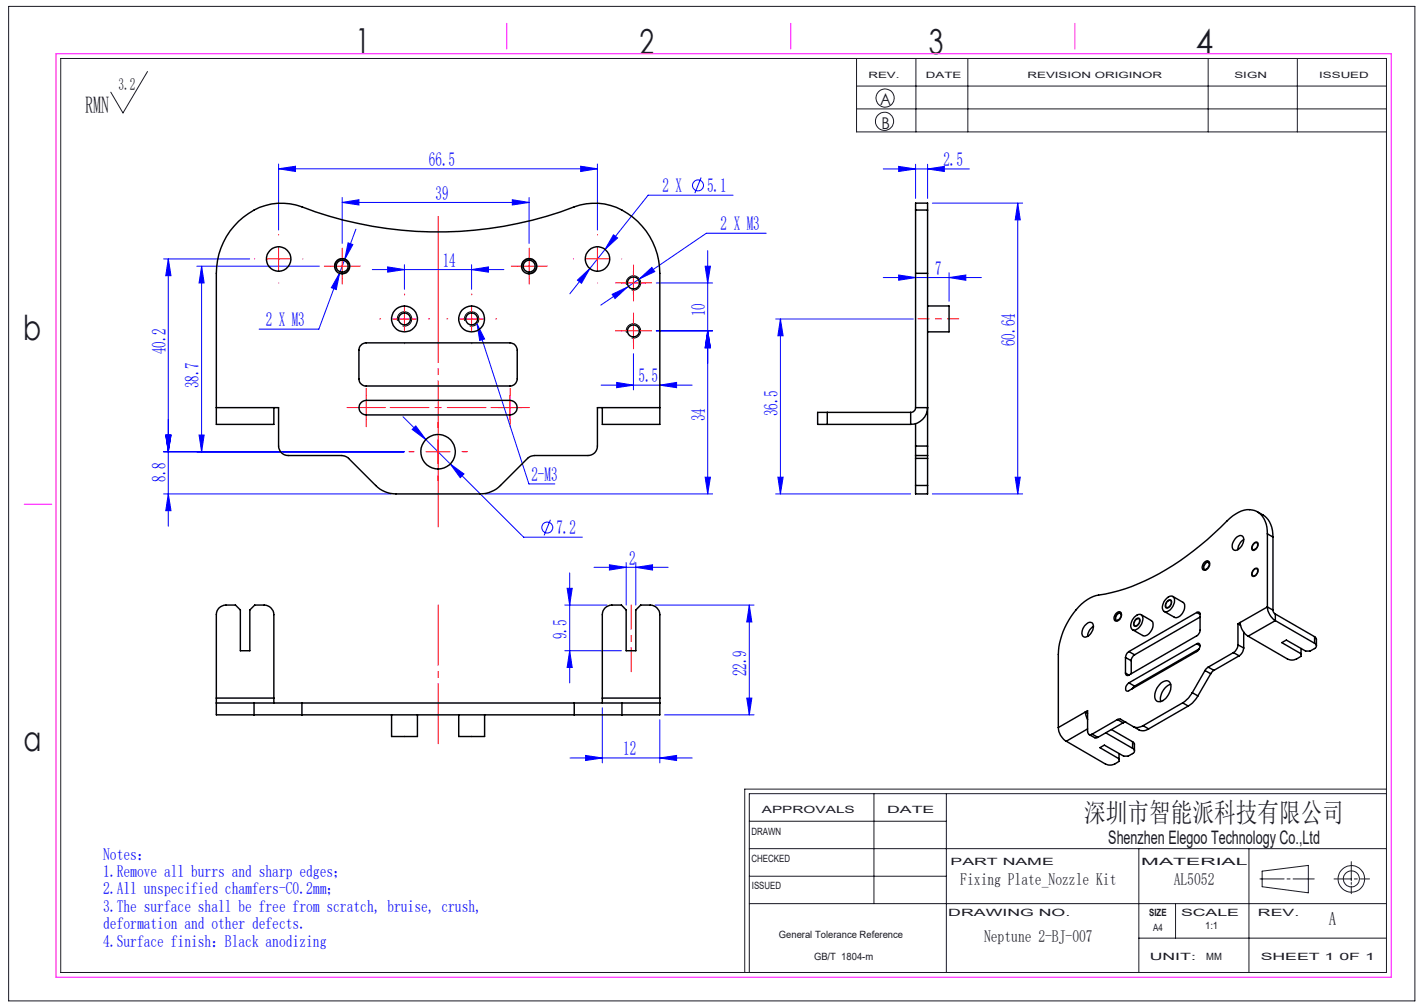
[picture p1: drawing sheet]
<svg xmlns="http://www.w3.org/2000/svg" width="297mm" height="210mm" viewBox="0 0 297 210" stroke-linecap="round" stroke-linejoin="round" font-family="sans-serif">
<g fill="none" stroke="#00f" stroke-width=".21">
<path d="M58.1 35.2l3.5-.5v1.1zM58.1 34.2v13.8M58.1 35.2h66.5M121.1 34.7l3.5 .5-3.5 .6zM124.6 34.2v13.8M146.2 37l-1.3 3.3M184.2 35.2h18M187.4 34.7l3.6 .5-3.6 .6zM191 34.2v7.2M193.5 35.2l3.5-.5v1.1zM193.5 34.2v7.2M34.1 54h18"/>
<path d="M35.1 54l.6 3.5h-1.1zM35.1 54v55.7M41.1 55.5h25.5M42.1 55.5l.5 3.5h-1.1zM42.1 55.5v38.7M70.8 56.9l-.7 3.5-1-.4zM70.8 56.9l-4.3 11.7h-12.5M71.4 42.2l3.5-.5v1zM71.4 41.2v9.6M71.4 42.2h38.9M71.9 54.1l-1.1 2.8M72.6 50.7l1 .3-1.7 3.1z"/>
<path d="M74.2 47.8l-2.3 6.3M77.6 56.2h27.5M80.9 55.7l3.4 .5-3.4 .6zM84.3 55.2v5.1M98.4 56.2l3.5-.5v1.1zM98.4 55.2v5.1M106.9 41.7l3.4 .5-3.4 .5zM110.3 41.2v9.6M120.4 58.4l2.6-2.4-1.7 3.1zM123 56l-4.1 5.3M128 49l.8 .6-2.6 2.4zM130.9 59.9l-5.6 3.7"/>
<path d="M133.3 58.2l2.7-2.4 .6 .8zM133.3 58.2l-2.4 1.7M136.9 59h11.7M147.1 55.5h1.1l-.6 3.5zM147.6 52.3v50.7M152.9 40.7h-17.7l-12.2 15.3M159.8 48.6h-12.5l-14 9.6M184.2 57.9h20.5M187.4 57.4l3.6 .5-3.6 .5zM194.5 42.4h18.8M197.9 56.9v5.9M197.9 57.9l3.5-.5v1z"/>
<path d="M212.3 42.4l.5 3.5h-1.1zM212.3 42.4v60.6M99.5 67.5l1.6 3.2-1.1 .3zM99.5 67.5l10.8 33.4h5.4M127.7 61.4l3.2-1.5-2.6 2.4zM128.6 79.8l3.5 .5-3.5 .5zM132.1 73.8v7.5M136.9 69h11.7M147.6 69l.6 3.5h-1.1zM161.8 66.5h28.7M162.8 66.5l.5 3.5h-1.1zM162.8 66.5v36.5"/>
<path d="M34.1 94.2h50.2M34.6 90.7h1.1l-.6 3.5zM41.5 90.7h1.1l-.5 3.5zM84.1 86.9l25.1 25.1h12.3M86 89.6l.7-.8 2.1 2.9zM93.9 96.8l2.9 2-.8 .8zM125.4 80.3h19M137.6 80.3l3.5-.5v1zM147.1 99.5h1.1l-.6 3.5zM162.2 99.5h1.1l-.5 3.5zM211.7 99.5h1.1l-.5 3.5zM34.1 103h47.5"/>
<path d="M35.1 103l.6 3.5h-1.1zM101.1 103h47.5M114.8 108.4l-1.3 3.2M118.8 119.5v22.9M123.9 118.3h15.4M127.1 117.8l3.5 .5-3.5 .6zM130.6 117.3v8.9M132.6 118.3l3.5-.5v1.1zM132.6 117.3v8.9M161.8 103h28.1M194.5 103h18.8M117.8 126.2h8.8"/>
<path d="M117.8 135.7h11.8M118.3 122.7h1l-.5 3.5zM118.8 135.7l.5 3.5h-1zM136.6 126.2h20.7M156.3 126.2l.5 3.5h-1zM156.3 126.2v22.9M118.9 158.1h25.5M122.1 157.5l3.5 .6-3.5 .5zM125.6 147.6v11.5M137.6 158.1l3.5-.6v1.1zM137.6 150.1v9M138.6 149.1h18.7"/>
<path d="M155.8 145.6h1l-.5 3.5z"/>
<circle cx="145.6" cy="38.7" r="1.15"/>
<circle cx="114.1" cy="110" r="1.15"/>
</g>
<g fill="none" stroke="#191924" stroke-width=".21">
<path d="M1.8 1.3h293.3v207.4h-293.3zM12.7 12.2h276.5v190.6h-276.5zM30.8 14.9l-5.2 8.7-2.5-4.4M178.6 12.2v15.3h110.6M178.6 17.9h110.6M191 12.2v15.3M201.9 12.2v15.3M252 12.2v15.3M270.6 12.2v15.3M178.6 22.7h110.6M156.3 177h132.9M156.3 171.3h41.1"/>
<path d="M182.3 165.5v22.9M197.4 165.5v37.3M237.5 177v25.8M260.5 177v25.8M281.8 179.7v4M289.2 165.5h-132.9v37.3M289.2 164.6h-133.9v38.2M156.3 188.4h132.9M156.3 182.7h41.1M237.5 195.6h51.7M245.2 188.4v7.2M262.8 183.3h5"/>
<path d="M263.2 181.7l9.7-1.2v5.7l-9.7-1.3zM268.4 183.3h.7M269.7 183.3h4.4M278.2 183.3h3.6M281.8 184v.4M281.8 184.8v1.6M282.5 183.3h.6M283.7 183.3h1.9"/>
<circle cx="184.5" cy="25.3" r="1.9"/>
<circle cx="184.6" cy="20.4" r="1.89"/>
<circle cx="281.9" cy="183.3" r="1.68"/>
<circle cx="281.9" cy="183.3" r="2.77"/>
</g>
<path d="M69.9 55.9a1.5 1.5 0 0 1 1.3-1.9 1.5 1.5 0 0 1 1.7 1.6 1.5 1.5 0 0 1-1.9 1.4M108.9 55.9a1.51 1.51 0 0 1 1.3-1.9 1.51 1.51 0 0 1 1.7 1.6 1.51 1.51 0 0 1-1.9 1.4M130.7 59.4a1.5 1.5 0 0 1 1.3-1.9 1.5 1.5 0 0 1 1.6 1.6 1.5 1.5 0 0 1-1.9 1.4M82.9 66.9a1.51 1.51 0 0 1 1.3-1.9 1.51 1.51 0 0 1 1.7 1.6 1.51 1.51 0 0 1-1.9 1.4M96.9 66.9a1.51 1.51 0 0 1 1.3-1.9 1.51 1.51 0 0 1 1.7 1.6 1.51 1.51 0 0 1-1.9 1.4M130.7 69.4a1.5 1.5 0 0 1 1.3-1.9 1.5 1.5 0 0 1 1.6 1.7 1.5 1.5 0 0 1-1.9 1.3M251.4 117.4a.56 .56 0 0 1 .8-.3 .56 .56 0 0 1 .1 .9l-.3 .5a.56 .56 0 0 1-.7 .4 .56 .56 0 0 1-.3-.7zM261.4 113.3a.55 .55 0 0 1 .8-.3 .55 .55 0 0 1 .2 .9l-.4 .6a.55 .55 0 0 1-.8 .3 .55 .55 0 0 1-.1-.9zM261.5 118.7a.53 .53 0 0 1 .8-.2 .53 .53 0 0 1 .1 .8l-.3 .5a.59 .59 0 0 1-.9 .4 .59 .59 0 0 1-.1-.9zM232.9 128.2l.1-.2a.54 .54 0 0 1 .8-.2 .54 .54 0 0 1 .1 .8l-.3 .5a.59 .59 0 0 1-.8 .4 .59 .59 0 0 1-.1-1zM236.9 129.1a.56 .56 0 0 1 .8-.1 .56 .56 0 0 1 0 .8l-.2 .4a.59 .59 0 0 1-.9 .4 .59 .59 0 0 1-.1-.9zM243.3 125.5l.1-.1a.57 .57 0 0 1 .9-.2 .57 .57 0 0 1 0 .8l-.2 .4a.59 .59 0 0 1-.9 .4 .59 .59 0 0 1-.1-.9z" fill="none" stroke="#000" stroke-width=".21"/>
<path d="M91.4 110.5v-66" fill="none" stroke="#f00" stroke-width=".21" stroke-dasharray="30.5 1.3 1.3 1.3" stroke-dashoffset="-.6"/>
<path d="M91.4 155.1v-28.9" fill="none" stroke="#f00" stroke-width=".21" stroke-dasharray="30.5 1.3 1.3 1.3" stroke-dashoffset="17.9"/>
<path d="M131.6 140.1v-13.9" fill="none" stroke="#f00" stroke-width=".21" stroke-dasharray="30.5 1.3 1.3 1.3" stroke-dashoffset="25.4"/>
<path d="M191.5 66.5h8.5" fill="none" stroke="#f00" stroke-width=".21" stroke-dasharray="30.5 1.3 1.3 1.3" stroke-dashoffset="28.1"/>
<path d="M11.7 11.2h278.5v192.6h-278.5zM105.7 4.9v5.3M164.9 4.9v5.3M224.2 4.9v5.3M5 105.2h5.8" fill="none" stroke="#f0f" stroke-width=".21"/>
<g fill="none" stroke="#f00" stroke-width=".21" stroke-dasharray="30.5 1.3 1.3 1.3">
<path d="M53.1 54h.1M58.1 49v-.1M58.1 59h.1M63.1 54h.1M68.9 55.5h-1.3M71.4 53v-1.3M71.4 58v1.2M73.9 55.5h1.2M107.9 55.5h-1.3M110.4 53v-1.3M110.4 58v1.2M112.9 55.5h1.2"/>
<path d="M119.6 54h.1M124.6 49v-.1M124.6 59h.1M129.6 59h-1.2M129.6 54h.1M132.1 56.5v-1.3M134.6 59h1.3M79.4 66.5h-.2M84.4 61.5v-.2M84.4 71.5v.2M89.4 66.5h.2M93.4 66.5h-.2"/>
<path d="M98.4 61.5v-.2M98.4 71.5v.2M103.4 66.5h.2M129.6 69h-1.2M132.1 61.5v1.2M132.1 66.5v-1.3M132.1 71.5v1.2M134.6 69h1.3M73.9 85h-1.5M76.4 85v-2.5M76.4 85h-2.5M76.4 85v2.5"/>
<path d="M76.4 85h2.5M76.4 82.5v-1.5M76.4 87.5v1.5M78.9 85h1.5M86.4 94.2h-1.1M91.4 89.2v-1.1M91.4 99.2v1.1M96.4 94.2h1.1M103.9 85h-1.5M106.4 82.5v-1.5M106.4 87.5v1.5M108.9 85h1.5"/>
</g>
<path d="M101.4 85h-20" fill="none" stroke="#f00" stroke-width=".21" stroke-dasharray="30.5 1.3 1.3 1.3" stroke-dashoffset="22.4"/>
<g fill="none" stroke="#f00" stroke-width=".21">
<path d="M55.6 54h5M58.1 51.5v5M68.9 55.5h5M71.4 53v5M107.9 55.5h5M110.3 53v5M122.1 54h5M124.6 51.5v5M129.6 59h5M132.1 56.5v5M81.9 66.5h5M84.3 64v5"/>
<path d="M95.8 66.5h5.1M98.4 64v5M129.6 69h5M132.1 66.5v5M88.9 94.2h5M91.4 91.7v5M103.9 85h5M106.4 82.5v5"/>
</g>
<g fill="#00f">
<path d="M99.5 67.5l1.6 3.2-1.1 .3z"/>
<path d="M193.5 35.2l3.5-.5v1.1zM187.4 34.7l3.6 .5-3.6 .6z"/>
<path d="M132.6 118.3l3.5-.5v1.1zM127.1 117.8l3.5 .5-3.5 .6z"/>
<path d="M71.4 42.2l3.5-.5v1zM106.9 41.7l3.4 .5-3.4 .5zM80.9 55.7l3.4 .5-3.4 .6zM98.4 56.2l3.5-.5v1.1zM86 89.6l2.8 2.1-2.1-2.9zM93.9 96.8l2.1 2.8 .8-.8zM127.7 61.4l.6 .9 2.6-2.4zM133.3 58.2l3.3-1.6-.6-.8zM72.6 50.7l-.7 3.4 1.7-3.1zM70.8 56.9l-1.7 3.1 1 .4zM58.1 35.2l3.5-.5v1.1zM121.1 34.7l3.5 .5-3.5 .6zM120.4 58.4l.9 .7 1.7-3.1zM128 49l-1.8 3 2.6-2.4z"/>
<path d="M137.6 158.1l3.5-.6v1.1zM122.1 157.5l3.5 .6-3.5 .5z"/>
<path d="M162.8 66.5l.5 3.5h-1.1zM162.2 99.5h1.1l-.5 3.5z"/>
<path d="M212.3 42.4l.5 3.5h-1.1zM211.7 99.5h1.1l-.5 3.5z"/>
<path d="M147.1 55.5h1.1l-.6 3.5zM147.6 69l.6 3.5h-1.1zM34.6 90.7h1.1l-.6 3.5zM35.1 103l.6 3.5h-1.1zM42.1 55.5l.5 3.5h-1.1zM41.5 90.7h1.1l-.5 3.5zM147.6 69l.6 3.5h-1.1zM147.1 99.5h1.1l-.6 3.5zM35.1 54l.6 3.5h-1.1zM34.6 90.7h1.1l-.6 3.5zM156.3 126.2l.5 3.5h-1zM155.8 145.6h1l-.5 3.5zM118.3 122.7h1l-.5 3.5zM118.8 135.7l.5 3.5h-1z"/>
<path d="M187.4 57.4l3.6 .5-3.6 .5zM197.9 57.9l3.5-.5v1z"/>
<path d="M128.6 79.8l3.5 .5-3.5 .5zM137.6 80.3l3.5-.5v1z"/>
</g>
<g fill="none" stroke="#000" stroke-width=".3">
<path d="M191 43.8v13.2M191 43.8v-1.4h2.5v1.4M191 57h2.5M191 43.8h2.5M191 57v28M193.5 43.8v13.2M193.5 57v36M75.3 72l.2-.3 .9-.2h30a1.57 1.57 0 0 1 1.5 1.5v6a1.51 1.51 0 0 1-1.5 1.5h-30a1.51 1.51 0 0 1-1.5-1.5v-6l.1-.5zM193.5 63.8h4.4v5.4h-4.4M45.1 85h13v8a1.99 1.99 0 0 0 2 2l11.8 .1 .7 .4 5.8 5.7a6 6 0 0 0 4.2 1.8h17.5a6.1 6.1 0 0 0 4.3-1.8l5.8-5.7 .5-.3 .7-.2h11.2a1.93 1.93 0 0 0 2-2v-8h13M45.1 85v-28a14.7 14.7 0 0 1 11.5-14.5 13 13 0 0 1 6.4 .6 80.3 80.3 0 0 0 58-.4 13 13 0 0 1 13.8 5.5 15.1 15.1 0 0 1 2.8 8.8v28M45.1 85v3.5h12v-3.5"/>
<path d="M75.2 84l.4-.3 .8-.2h30a1.52 1.52 0 0 1 1.5 1.5 1.52 1.52 0 0 1-1.5 1.5h-30a1.5 1.5 0 0 1-1.4-.9 1.5 1.5 0 0 1 .2-1.6zM125.6 85v3.5h12v-3.5M172.5 86h-2v2.5h2M172.5 88.5h17.4M172.5 86v2.5M172.5 86h17.4M189.9 86v2.5M191 85h2.5a3.6 3.6 0 0 1-3.6 3.5M191 85a1.02 1.02 0 0 1-1.1 1M191 93v2M191 95v.6M191 95h2.5"/>
<path d="M191 88.4v4.6M191 95.6v5.6M191 93h2.5M191 95.6h2.5M193.5 93v2M193.5 95v.6M193.5 95.6v5.6M191 101.2v1.8h2.5v-1.8M191 101.2h2.5M251.2 117.3a.6 .6 0 0 1 .8-.3 .6 .6 0 0 1 .2 .9 .88 .88 0 0 1-1.4 .8l-.1-.4zM252.2 117.6l-.1-.3a.98 .98 0 0 0-.9 1.4h.4M257.8 112.1l.3-.2a.82 .82 0 0 1 1.1-.1 .82 .82 0 0 1 .2 1.1 2.17 2.17 0 0 1-1.9 1.9 1.37 1.37 0 0 1-.1-2.1z"/>
<path d="M259.4 112.5a2.84 2.84 0 0 0-1.2 2.1M261.5 113.4l.4-.2a.66 .66 0 0 1 .5 .6 .66 .66 0 0 1-.5 .6l-.5 .2a.77 .77 0 0 1 .1-1.2zM261.5 118.8l.6-.2a.87 .87 0 0 1 .1 1 .87 .87 0 0 1-.9 .4l-.1-.5zM262.3 106.7a5.1 5.1 0 0 1 3.2 5.3M264.3 111.3a4.5 4.5 0 0 0-3.1-4.9 5.5 5.5 0 0 0-4.7 1.7 59.7 59.7 0 0 1-20.4 14.2l-2.8 .9-2.8 .7a8.8 8.8 0 0 0-7.1 4.7 15.1 15.1 0 0 0-2.7 7.9v15.2M264.3 111.3v15.3M264.3 111.3l1.2 .7M265.5 112v15.2M226.5 130.2a.85 .85 0 0 1 1.1-.4 .85 .85 0 0 1 .4 1.2 2.09 2.09 0 0 1-1.9 1.8 1.33 1.33 0 0 1-.1-2zM228 130.6a2.65 2.65 0 0 0-1.2 2.1M232.8 127.9a.6 .6 0 0 1 .9-.3 .6 .6 0 0 1 .1 .9 .92 .92 0 0 1-1.4 .8v-.7zM233.9 128.2l-.1-.1a.7 .7 0 0 0-.8-.1 .7 .7 0 0 0-.3 .8l.1 .5 .4 .1"/>
<path d="M234.7 137.1v3.3M234.7 137.1l1.2 .7M235.4 135.9a1.6 1.6 0 0 0-.7 1.2M235.4 135.9l1.2 .7M235.9 137.8v2.7M236.6 128.7l.3-.2a.89 .89 0 0 1 1.2-.2 .89 .89 0 0 1 .2 1.2 1.88 1.88 0 0 1-2.2 1.8 1.91 1.91 0 0 1 .5-2.6zM236.6 136.6a1.6 1.6 0 0 0-.7 1.2M236.9 129.2l.6-.2a.89 .89 0 0 1 0 1 .89 .89 0 0 1-.9 .4l-.1-.5zM238 128.2l2.1 1.2a1.89 1.89 0 0 1-.4 2.6l-.5 .5-.7 .1-2.3-1.3M243.2 124.9a.91 .91 0 0 1 .9-.6 .91 .91 0 0 1 .9 .8 2.58 2.58 0 0 1-1.8 2.5 1.06 1.06 0 0 1-.6-1.7zM243.3 125.6l.4-.3 .4-.1a.89 .89 0 0 1 0 1 .89 .89 0 0 1-.9 .4l-.1-.5zM244.6 124.4l2.1 1.2a1.89 1.89 0 0 1-.4 2.6l-.5 .4-.7 .2-2.3-1.3"/>
<path d="M249.6 127.7a.42 .42 0 0 1 .5 0 .42 .42 0 0 1 .2 .4M249.6 134.3l.4-.1a1.03 1.03 0 0 1-.4 1.7l-14.2 8.1a.39 .39 0 0 1-.4 .1 .39 .39 0 0 1-.2-.4l.1-.7 .5-.6M249.6 127.7l-14.2 8.2M249.6 134.3l-14.2 8.1M249.6 134.3l.7 .3M249.6 127.7l.7 .4M250.1 135.3l-13.5 7.8M250.3 128.1v3.3a1.62 1.62 0 0 1-.7 1.2l-14.2 8.2M250.3 128.7l-13.7 7.9M251.3 139.8l-2.6 4.7M251.3 139.8l1.2 .7M252 139.1l-.7 .7"/>
<path d="M252 139.1l1.2 .7M253.2 139.8l-.7 .7M257.2 136.1l-5.2 3M257.2 136.1l1.2 .7M258.2 134.5a2.11 2.11 0 0 1-1 1.6M258.2 130.1v4.4M258.2 134.5l1.2 .6M258.2 130.1l.5 .3M258.4 136.8l-5.2 3M258.7 129.8a3.7 3.7 0 0 0 1.6 2.9M258.7 129.8l-.5 .3M259.4 135.1a2.11 2.11 0 0 1-1 1.7"/>
<path d="M259.4 131.8v3.3M260.3 132.7l8.2 4.7a2.17 2.17 0 0 0 1.9 0l1-.5v-1.7M264.3 126.6a3.7 3.7 0 0 0 1.7 2.8M264.3 126.6l-5.6 3.2M264.3 126.6l1.2 .6M265.5 127.2l.1 .4 .4 .4M266 129.4l-5.7 3.3M266 128v1.4M266 129.4l8.2 4.8M266 128l8.2 4.8M274.2 134.2a.58 .58 0 0 1 .4 .5 .58 .58 0 0 1-.4 .5l-1 .6h-.9l-4-2.3-1 .5 4.1 2.3M274.2 132.8l.4 .5v1.4"/>
<path d="M274.2 132.8v1.4M45.1 146.6v2.5h7.9M45.1 146.6h7.9M45.1 145.6v1M45.1 145.6v-17.4a1.99 1.99 0 0 1 2-2h2l1 1v8.5h2v-8.5l1-1h2a2.05 2.05 0 0 1 2 2v17.4M45.1 145.6h12M53 149.1h10M53 146.6h10M53 146.6v2.5M57.1 145.6v1M63 149.1h56.8M63 146.6h56.8"/>
<path d="M63 146.6v2.5M81.7 149.1v4.5h5.4v-4.5M95.7 149.1v4.5h5.4v-4.5M119.8 146.6h9.9M119.8 149.1h9.9M119.8 146.6v2.5M125.6 145.6v1M125.6 145.6v-17.4a1.99 1.99 0 0 1 2-2h2l1 1v8.5h2v-8.5l1-1h2a2.05 2.05 0 0 1 2 2v17.4M125.6 145.6h12M129.7 146.6h7.9M129.7 146.6v2.5M137.6 146.6v2.5h-7.9"/>
<path d="M137.6 145.6v1M220.7 151.7a3.5 3.5 0 0 0 1.7 2.9M222.4 154.6l8.2 4.7a2.25 2.25 0 0 0 1.9 0l.9-.5v-1.6M226.4 148.5l.4-.3v4.4a.58 .58 0 0 0 .3 .6 .58 .58 0 0 0 .7-.1M226.4 148.5l.4 1.6M226.4 148.5l-5.7 3.2M226.4 148.5l.4 .3M226.8 152l-4.4 2.6M227.1 153.2l1.4 .7 .5-.1M227.8 153.1l1.2 .7M230.6 152.8l5.6 3.3M231.8 152.1l4.4 2.6"/>
<path d="M233 150.1l.6-.2 4 2.3a2 2 0 0 0 2-.2M233 150.1l-5.2 3M233 150.1l1.2 .6M234.2 150.7l-5.2 3.1M234.7 140.4a.44 .44 0 0 0 .2 .4 .44 .44 0 0 0 .5 0M234.7 140.4l.7 .4M234.9 150.7h-.7M235.4 142.4l1.2 .7M236.2 156.1a.58 .58 0 0 1 .4 .5 .58 .58 0 0 1-.4 .6l-.9 .5h-.9l-4.1-2.3-.9 .5 4 2.3M236.2 154.7l.4 .4v1.5M236.2 154.7v1.4M236.6 143.1l-.5 .6"/>
<path d="M238.4 151.3a2 2 0 0 1-2 .2M238.4 151.3l1.2 .7M242.1 142.5l.3-.2a1.1 1.1 0 0 1 1.4-.2 1.1 1.1 0 0 1 .4 1.4 2.85 2.85 0 0 1-2.8 2.8 1.77 1.77 0 0 1-.3-2.4zM244.2 142.7a3.4 3.4 0 0 0-2.1 3.6M246.7 146.6l-8.3 4.7M246.7 146.6l1.1 .6M247.8 147.2l-8.2 4.8M248.7 144.5a5.8 5.8 0 0 1-2 2.1M248.7 144.5l1.1 .6M249.8 145.1a5.8 5.8 0 0 1-2 2.1M252.5 140.5l-2.7 4.6"/>
<circle cx="58.1" cy="54" r="2.56"/>
<circle cx="71.4" cy="55.5" r="1.25"/>
<circle cx="71.4" cy="55.5" r="1.6"/>
<circle cx="110.4" cy="55.5" r="1.6"/>
<circle cx="110.4" cy="55.5" r="1.24"/>
<circle cx="124.6" cy="54" r="2.56"/>
<circle cx="132.1" cy="59" r="1.25"/>
<circle cx="84.4" cy="66.5" r="2.71"/>
<circle cx="84.4" cy="66.5" r="1.25"/>
<circle cx="98.4" cy="66.5" r="2.71"/>
<circle cx="98.4" cy="66.5" r="1.25"/>
<circle cx="132.1" cy="69" r="1.25"/>
<circle cx="91.4" cy="94.2" r="3.6"/>
</g>
<g font-size="7.2" fill="#191924">
<text x="74.1" y="11">1</text>
<text x="133.4" y="11.2">2</text>
<text x="193.7" y="11.3">3</text>
<text x="249.4" y="11.3">4</text>
<text x="4.8" y="70.9">b</text>
<text x="4.9" y="156.5">a</text>
</g>
<text font-size="5.6" fill="#191924" x="226.2" y="171.5">深圳市智能派科技有限公司</text>
<text font-size="4.9" fill="#191924" x="17.8" y="23.5">RMN</text>
<g font-size="4.1" fill="#00f">
<text x="89.5" y="34.6">66.5</text>
<text x="196.8" y="34.6">2.5</text>
<text x="90.8" y="41.6">39</text>
<text x="138.2" y="40.1">2 X</text>
<text x="147.5" y="40.1">5.1</text>
<text x="150.3" y="48.1">2 X M3</text>
<text x="92.4" y="55.6">14</text>
<text x="195" y="57.3">7</text>
<text x="147.1" y="66" transform="rotate(-90 147.1 66)">10</text>
<text x="55.4" y="68">2 X M3</text>
<text x="34.6" y="73.9" transform="rotate(-90 34.6 73.9)">40.2</text>
<text x="211.7" y="72.2" transform="rotate(-90 211.7 72.2)">60.64</text>
<text x="41.5" y="81" transform="rotate(-90 41.5 81)">38.7</text>
<text x="133.2" y="79.7">5.5</text>
<text x="147.1" y="87.9" transform="rotate(-90 147.1 87.9)">34</text>
<text x="162.2" y="86.8" transform="rotate(-90 162.2 86.8)">36.5</text>
<text x="34.6" y="100.5" transform="rotate(-90 34.6 100.5)">8.8</text>
<text x="110.8" y="100.3">2-M3</text>
<text x="116" y="111.5">7.2</text>
<text x="131.3" y="117.7">2</text>
<text x="118.3" y="133.3" transform="rotate(-90 118.3 133.3)">9.5</text>
<text x="155.7" y="141" transform="rotate(-90 155.7 141)">22.9</text>
<text x="130" y="157.5">12</text>
</g>
<g font-size="3.9" fill="#191924">
<text x="231.2" y="176">Shenzhen Elegoo Technology Co.,Ltd</text>
<text x="277.2" y="193">A</text>
</g>
<g font-size="3.5" fill="#191924">
<text x="24.7" y="18.7">3.2</text>
<text x="200.3" y="184.6">Fixing Plate_Nozzle Kit</text>
<text x="244.8" y="184.6">AL5052</text>
<text x="205.2" y="196.4">Neptune 2-BJ-007</text>
</g>
<g font-size="3.5" fill="#00f">
<text x="21.5" y="179.2">Notes：</text>
<text x="21.5" y="182.9">1.Remove all burrs and sharp edges；</text>
<text x="21.5" y="186.5">2.All unspecified chamfers-C0.2mm；</text>
<text x="21.5" y="190.1">3.The surface shall be free from scratch, bruise, crush,</text>
<text x="21.5" y="193.8">deformation and other defects.</text>
<text x="21.5" y="197.4">4.Surface finish：Black anodizing</text>
</g>
<g font-size="3.4" fill="#191924">
<text x="183.6" y="22">A</text>
<text x="183.8" y="27">B</text>
</g>
<g font-size="2.1" fill="#191924">
<text x="158.9" y="169.5">APPROVALS</text>
<text x="185" y="169.5">DATE</text>
<text x="156.7" y="174.2">DRAWN</text>
<text x="156.7" y="179.7">CHECKED</text>
<text x="156.8" y="185.4">ISSUED</text>
<text x="198.2" y="180.4">PART NAME</text>
<text x="238" y="180.4">MATERIAL</text>
<text x="197.8" y="191">DRAWING NO.</text>
<text x="239.7" y="191">SIZE</text>
<text x="246.3" y="191">SCALE</text>
<text x="262.4" y="191">REV.</text>
<text x="162.4" y="195.6">General Tolerance Reference</text>
<text x="240.5" y="194.1">A4</text>
<text x="251.3" y="193.8">1:1</text>
<text x="169.8" y="200.2">GB/T 1804-m</text>
<text x="239.8" y="200.2">UNIT:</text>
<text x="251.6" y="200.2">MM</text>
<text x="262.9" y="200.2">SHEET 1 0F 1</text>
</g>
<g font-size="1.8" fill="#191924">
<text x="181.1" y="16.3">REV.</text>
<text x="193.1" y="16.3">DATE</text>
<text x="214.3" y="16.3">REVISION ORIGINOR</text>
<text x="257.5" y="16.3">SIGN</text>
<text x="275.1" y="16.3">ISSUED</text>
</g>
</svg>
